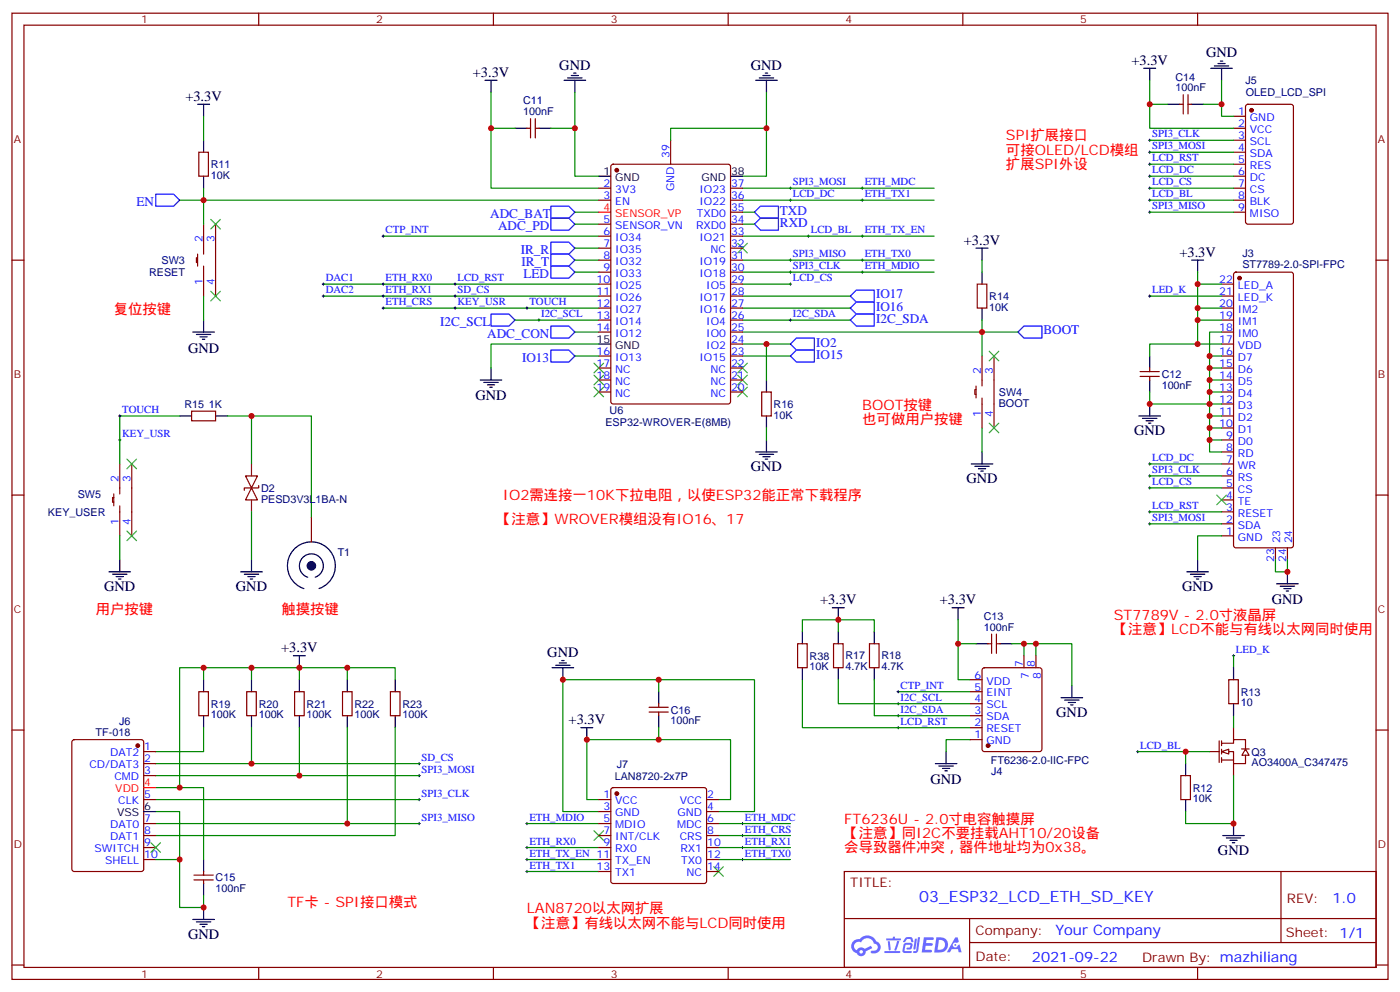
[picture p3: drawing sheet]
<svg xmlns="http://www.w3.org/2000/svg" width="412mm" height="292mm" viewBox="0 0 412 292" stroke-linecap="round" stroke-linejoin="round" font-family="sans-serif">
<g fill="none" stroke="#870000" stroke-width=".35">
<path d="M3.5 3.9h405.4v284.3h-405.4zM7.1 7.4h398.2v277.3h-398.2zM76.2 3.9v3.5M145.3 3.9v3.5M214.5 3.9v3.5M283.6 3.9v3.5M352.8 3.9v3.5M3.5 76.6h3.6M405.3 76.6h3.6M3.5 145.7h3.6M405.3 145.7h3.6M3.5 214.8h3.6"/>
<path d="M405.3 214.8h3.6M248.7 256.5h156.6v28.2h-156.6zM377.3 256.5v20.9M248.7 270.3h156.5M285.6 277.4h119.6M285.6 270.3v14.1M3.5 284h3.6M76.2 284.7v3.5M145.3 284.7v3.5M214.5 284.7v3.5M283.6 284.7v3.5M352.8 284.7v3.5"/>
<path d="M405.3 284h3.6"/>
</g>
<g fill="#5487ff">
<path d="M272.1 275.8h2.6l.3 .2-.1 .6h-2l-.1 .9h1.6l.4 .4-.4 .4h-1.7l-.2 1.2 1.8 .1 .3 .3-.2 .3-2.9 .1z"/>
<path d="M281.4 275.9h.7l.4 1.3-.7 .3a.74 .74 0 0 0-1.1 .3 .74 .74 0 0 0 .5 1 .74 .74 0 0 0 .9-.6l.5-.3 .7 2.3h-.9l-.2-.9h-1.9l-.5 .9h-.9z"/>
<path d="M269.5 276.2h.6l-.4 3a.31 .31 0 0 1-.3 .2 .31 .31 0 0 1-.3-.3z"/>
<path d="M270.4 275.8h.6l-.5 3.9a.89 .89 0 0 1-.7 .7 .89 .89 0 0 1-.9-.3l1-.4z"/>
<path d="M266.8 275.9l.6-.2 1.2 .2 .5 1.2-.6 .2-.4-1-1 .2a.95 .95 0 0 1-1 .8l-.1-.2z"/>
<path d="M266.4 277.6l1.8-.2a1.04 1.04 0 0 1 .6 1.1 1.04 1.04 0 0 1-.8 .9h-.7a.29 .29 0 0 1-.3-.3 .29 .29 0 0 1 .3-.2l.7-.1 .2-.8-1.4 .1-.4 1.7 1.9 .1a.29 .29 0 0 1 .3 .3 .29 .29 0 0 1-.3 .3l-2-.1-.4-.2 .2-2.1z"/>
<path d="M260.5 279.9h4.4a.3 .3 0 0 1 .3 .3 .3 .3 0 0 1-.3 .3h-4.3z"/>
<path d="M264.3 276.9h.6l-.5 1.7a1.02 1.02 0 0 1-.7 1.2l-.2-.3z"/>
<path d="M261.5 277h.6l.3 2.4-.3 .3-.3-.2z"/>
<path d="M261.1 276.2h1.9l.2-.6h.5l-.1 .6h1.5a.29 .29 0 0 1 .3 .3 .29 .29 0 0 1-.3 .2h-3.9z"/>
<path d="M275.8 275.8l-.6 4.5h1.4a2.27 2.27 0 0 0 2.7-2.3 2.27 2.27 0 0 0-2.7-2.2zM276.6 276.6a1.5 1.5 0 0 1 1.8 1.5 1.5 1.5 0 0 1-1.9 1.4h-.3z"/>
<path d="M251.4 277a2.09 2.09 0 0 0 1 3.5 1.37 1.37 0 0 0 1.5 .9 1.37 1.37 0 0 0 1.1-1.4l2-1-.5-.7-1.8 .9a1.4 1.4 0 0 0-2.3 .5 1.32 1.32 0 0 1-.6-1.9 1.32 1.32 0 0 1 1.9-.5 2.02 2.02 0 0 1 2-1.2 2.02 2.02 0 0 1 1.8 1.6 1.09 1.09 0 0 1 1.1 1.4 1.09 1.09 0 0 1-1.6 .7 .41 .41 0 0 0-.5 .3 .41 .41 0 0 0 .4 .5 1.89 1.89 0 0 0 2.4-1.2 1.89 1.89 0 0 0-1.2-2.4 2.98 2.98 0 0 0-5-.7l-1 .2zM253.2 280.1a.52 .52 0 0 1 1 0 .52 .52 0 0 1-1 0z"/>
<circle cx="281.4" cy="278.1" r=".28"/>
</g>
<path d="M175 113.9l2.8 2.9M175 110.4l2.8 2.8M175 106.9l2.8 2.8M177.8 113.9l-2.8 2.9M177.8 110.4l-2.8 2.8M177.8 106.9l-2.8 2.8M217.3 113.9l2.8 2.9M217.3 110.4l2.8 2.8M217.3 106.9l2.8 2.8M220.1 113.9l-2.8 2.9M220.1 110.4l-2.8 2.8M220.1 106.9l-2.8 2.8" fill="none" stroke="#3c3" stroke-width=".35"/>
<g fill="none" stroke="#870000" stroke-width=".35">
<path d="M155.2 37.7h1.1M156.3 34.9v5.7M157.7 34.9v5.7M157.7 37.7h1M58.6 44.8h2.8v7.1h-2.8zM58.2 75.8h-.3v1.5h.3M58.2 74.8v3.5M60 66v8.8M60 78.3v8.8M63.5 66v21.1M359.8 83.6h3.6M359.8 87.1h3.6"/>
<path d="M359.8 90.7h3.6M359.8 94.2h3.6M359.8 97.7h3.6M363.6 80.3l.5-.2h16.2l.6 .4 .1 80-.2 .5-.5 .2h-16.2l-.5-.2-.2-.5v-79.7zM359.8 101.2h3.6M359.8 104.8h3.6M359.8 108.3h3.6M359.8 111.8h3.6M359.8 115.4h3.6M359.8 118.9h3.6M359.8 122.4h3.6M359.8 125.9h3.6"/>
<path d="M359.8 129.5h3.6M359.8 133h3.6M359.8 136.5h3.6M359.8 140.1h3.6M359.8 143.6h3.6M359.8 147.1h3.6M359.8 150.6h3.6M359.8 154.2h3.6M359.8 157.7h3.6M375.7 161.2v3.5M379.2 161.2v3.5M359.1 218v6.4"/>
<path d="M359.8 218.7h3.6v-1h3.5v2.8M359.8 218v1.4M363.4 214.1v3.6M356.3 221.2h2.8M359.8 221.2h3.6v3.5h3.5v-2.5M359.8 220.5v1.4M359.8 223v1.4M359.8 223.7h3.6M363.4 224.7v3.5M365.7 220.4h2.3M366.9 220.5l1 1.7h-2.1z"/>
</g>
<g fill="none" stroke="#000" stroke-width=".35">
<path d="M142.9 23.6h3.5M144.6 23.6v3.6M151.7 37.7h3.5M158.7 37.7h3.6M166.2 23.6h6.3M167.2 22.9h4.2M168.3 22.2h2.1M169 21.5h.7M169.3 23.6v3.6M222.6 23.6h6.4M223.7 22.9h4.2M224.7 22.2h2.1"/>
<path d="M225.4 21.5h.7M225.8 23.6v3.6M60 41.3v3.5M60 51.9v3.5M56.8 97.7h6.3M57.9 98.4h4.2M58.9 99.1h2.1M59.6 99.8h.7M60 94.2v3.5M141.5 111.8h6.3M142.5 112.5h4.3M143.6 113.2h2.1"/>
<path d="M144.3 113.9h.7M144.6 108.3v3.5"/>
</g>
<path d="M144.6 27.2v28.2h31.8M144.6 37.7h7.1M162.3 37.7h7M169.3 27.2v24.7h7.1M225.8 27.2v24.7h-7.1M52.9 58.9h7.1v7.1M60 55.4v3.5h116.4M169.3 62.4h7.1M169.3 66h7.1M95.2 83.6h81.2M95.2 87.1h81.2M112.9 90.7h63.5" fill="none" stroke="#008700" stroke-width=".35"/>
<path d="M45.9 57.2h5.3l1.7 1.7-1.7 1.8h-5.3zM162.3 60.7h5.3l1.7 1.7-1.7 1.8h-5.3zM162.3 64.2h5.3l1.7 1.8-1.7 1.7h-5.3zM162.3 71.3h5.3l1.7 1.7-1.7 1.8h-5.3zM162.3 74.8h5.3l1.7 1.8-1.7 1.7h-5.3zM162.3 78.3h5.3l1.7 1.8-1.7 1.7h-5.3zM162.3 96h5.3l1.7 1.7-1.7 1.8h-5.3zM250.5 87.1l1.7-1.7h5.3v3.5h-5.3zM250.5 90.7l1.7-1.8h5.3v3.5h-5.3z" fill="none" stroke="#00f" stroke-width=".35"/>
<g fill="none" stroke="#000" stroke-width=".29">
<path d="M232.5 58.9h.7M232.8 58.6v.7M253.6 55.4h.8M253.6 58.9h.8M254 55v.7M254 58.6v.7M237.8 69.5h.7M238.1 69.1v.7M253.6 69.5h.8M253.6 76.6h.8M254 69.1v.7M254 76.2v.7"/>
<path d="M254 79.7v.7M112.5 83.6h.7M112.5 87.1h.7M112.5 90.7h.7M112.9 83.3v.7M112.9 86.8v.7M112.9 90.3v.7M133.7 83.6h.7M133.7 87.1h.7M133.7 90.7h.7M134.1 83.3v.7M134.1 86.8v.7"/>
<path d="M134.1 90.3v.7M232.5 83.6h.7M232.8 83.3v.7M253.6 80.1h.8M34.9 129.5h.7M35.3 129.1v.7M338.3 136.5h.7M338.7 136.2v.7M338.3 143.6h.7M338.3 150.6h.7M338.7 143.2v.7M338.7 150.3v.7"/>
<path d="M123.1 224.7h.7M123.5 224.4v.7M334.8 221.2h.7M335.1 220.8v.7M154.9 242.4h.7M154.9 252.9h.7M154.9 256.5h.7M154.9 249.4h.7M155.2 242v.7M155.2 249.1v.7M155.2 252.6v.7M155.2 256.1v.7"/>
<path d="M218.4 242.4h.7M218.4 252.9h.7M218.4 245.9h.7M218.4 249.4h.7M218.7 242v.7M218.7 245.5v.7M218.7 249.1v.7M218.7 252.6v.7"/>
</g>
<circle cx="365.1" cy="81.8" r=".53" fill="#870000" stroke="#870000" stroke-width=".35"/>
<path d="M359.8 221.2l2.1-.7v1.4z" fill="#fff" stroke="#870000" stroke-width=".35"/>
<g fill="none" stroke="#000" stroke-width=".35">
<path d="M357.7 19.4h4.2M358.8 18.7h2.1M359.5 18h.7M58.2 30.7h3.5M60 30.7v3.5M336.9 20.1h3.5M338.7 20.1v3.5M344 30.7h3.5M351 30.7h3.5M356.7 20.1h6.3M359.8 20.1v3.5M176.4 51.9h3.5"/>
<path d="M215.2 51.9h3.5M287.5 73h3.5M289.3 73v3.6M351 76.6h3.5M352.8 76.6v3.5M289.3 80.1v3.5M289.3 90.7v3.5M176.4 101.2h3.5M225.8 111.8v3.6M338.7 104.8v3.5M338.7 111.8v3.6M338.7 118.9v3.5"/>
<path d="M52.9 122.4h3.5M63.5 122.4h3.5M222.6 133h6.4M223.7 133.7h4.2M224.7 134.4h2.1M225.4 135.1h.7M225.8 122.4v3.5M225.8 129.5v3.5M286.1 136.5h6.4M287.2 137.2h4.2M288.2 137.9h2.1M288.9 138.6h.7"/>
<path d="M289.3 133v3.5M335.5 122.4h6.3M336.5 123.1h4.3M337.6 123.8h2.1M338.3 124.5h.7M32.1 168.3h6.4M33.2 169h4.2M34.2 169.7h2.1M34.9 170.4h.7M35.3 164.7v3.6M70.9 168.3h6.4M72 169h4.2"/>
<path d="M73 169.7h2.1M73.7 170.4h.7M74.1 164.7v3.6M92.8 169.9a3.5 3.5 0 0 0 1.8-5.5 3.5 3.5 0 0 0-5.7 .1 3.5 3.5 0 0 0 1.7 5.4M94 173.2a7.1 7.1 0 0 0 3.4-10.9 7.1 7.1 0 0 0-11.4 .1 7.1 7.1 0 0 0 3.5 10.8M245.2 178.9h3.5M246.9 178.9v3.5M280.5 178.9h3.5M282.2 178.9v3.5M349.6 168.3h6.4M350.7 169h4.2M351.7 169.7h2.1"/>
<path d="M352.4 170.4h.7M352.8 164.7v3.6M376.1 171.8h6.3M377.1 172.5h4.3M378.2 173.2h2.1M378.9 173.9h.7M379.2 168.3v3.5M86.4 193h3.6M88.2 193v3.5M162.6 196.5h6.4M163.7 195.8h4.2M164.7 195.1h2.2"/>
<path d="M165.5 194.4h.7M165.8 196.5v3.5M236.4 185.9v3.5M236.4 196.5v3.5M246.9 185.9v3.5M246.9 196.5v3.5M257.5 185.9v3.5M257.5 196.5v3.5M287.5 189.4h3.5M294.6 189.4h3.5M363.4 196.5v3.5M60 200v3.6"/>
<path d="M60 210.6v3.5M74.1 200v3.6M74.1 210.6v3.5M88.2 200v3.6M88.2 210.6v3.5M102.3 200v3.6M102.3 210.6v3.5M116.4 200v3.6M116.4 210.6v3.5M171.1 214.1h3.5M172.9 214.1v3.6M194 203.6v3.5"/>
<path d="M194 210.6v3.5M312.6 205.3h6.3M313.6 206h4.3M314.7 206.7h2.1M315.4 207.4h.7M315.7 201.8v3.5M363.4 207.1v3.5M42.3 238.8h3.6M275.5 224.7h6.4M276.6 225.4h4.2M277.6 226.1h2.2M278.3 226.8h.7"/>
<path d="M278.7 221.2v3.5M349.2 224.7v3.5M349.2 235.3v3.5M60 252.9v3.6M60 260v3.5M360.2 245.9h6.3M361.2 246.6h4.3M362.3 247.3h2.1M363 248h.7M363.4 242.4v3.5M56.8 270.6h6.3M57.9 271.3h4.2"/>
<path d="M58.9 272h2.1M59.6 272.7h.7M60 267.1v3.5"/>
</g>
<g fill="none" stroke="#870000" stroke-width=".35">
<path d="M347.5 30.7h1M348.5 27.9v5.6M350 27.9v5.6M350 30.7h1M363.4 34.2h3.5M363.4 37.7h3.5M367.1 30.9l.5-.2h12.7l.6 .4 .1 34.2-.5 .6-12.9 .1-.7-.5v-34.1zM176.4 55.4h3.5M176.4 58.9h3.5M180.2 48.5l.4-.2h33.9l.6 .5 .1 69.4-.5 .6-34.1 .1-.6-.5-.1-69.4zM197.6 41.3v7M215.2 55.4h3.5"/>
<path d="M215.2 58.9h3.5M363.4 41.3h3.5M363.4 44.8h3.5M363.4 48.3h3.5M363.4 51.9h3.5M363.4 55.4h3.5M363.4 58.9h3.5M176.4 66h3.5M176.4 69.5h3.5M176.4 73h3.5M176.4 76.6h3.5M215.2 62.4h3.5"/>
<path d="M215.2 66h3.5M215.2 69.5h3.5M215.2 73h3.5M215.2 76.6h3.5M363.4 62.4h3.5M176.4 80.1h3.5M176.4 83.6h3.5M176.4 87.1h3.5M176.4 90.7h3.5M176.4 94.2h3.5M176.4 97.7h3.5M215.2 80.1h3.5"/>
<path d="M215.2 83.6h3.5M215.2 87.1h3.5M215.2 90.7h3.5M215.2 94.2h3.5M215.2 97.7h3.5M287.9 83.6h2.8v7.1h-2.8zM176.4 104.8h3.5M176.4 108.3h3.5M176.4 111.8h3.5M176.4 115.4h3.5M215.2 101.2h3.5M215.2 104.8h3.5"/>
<path d="M215.2 108.3h3.5M215.2 111.8h3.5M215.2 115.4h3.5M224.4 115.4h2.8v7h-2.8zM287.5 114.7h-.3v1.4h.3M287.5 113.6v3.5M289.3 104.8v8.8M289.3 117.1v8.8M292.8 104.8v21.1M335.8 110.8h5.7M335.8 109.4h5.7M338.7 108.3v1.1"/>
<path d="M338.7 110.8v1M35.3 136.5v8.8M38.8 136.5v21.2M56.4 121h7.1v2.8h-7.1zM33.5 146.4h-.3v1.4h.3M33.5 145.3v3.6M35.3 148.9v8.8M72.3 140.1h3.5l-1.7 3.5zM74.1 143.6l1.7 3.5h-3.5zM76.2 142.9v.7h-4.2v.7M91.7 152.4v7.1M234.9 189.4h2.9v7.1h-2.9z"/>
<path d="M245.5 189.4h2.9v7.1h-2.9zM256.1 189.4h2.8v7.1h-2.8zM289.5 196.7l.5-.2h16.2l.5 .2 .2 .5v23.3l-.2 .5-.5 .2h-16.2l-.5-.2-.2-.5v-23.3zM291 189.4h1.1M292.1 186.6v5.7M293.5 186.6v5.7M293.5 189.4h1.1M301.6 193v3.5M305.2 193v3.5M21.4 217.9l.5-.2h19.7l.7 .4v37.7l-.4 .6-20 .1-.7-.5v-37.6zM58.6 203.6h2.8v7h-2.8zM72.7 203.6h2.8v7h-2.8z"/>
<path d="M86.8 203.6h2.8v7h-2.8zM100.9 203.6h2.8v7h-2.8zM115 203.6h2.8v7h-2.8zM191.2 209.5h5.6M191.2 208.1h5.6M194 207.1v1M194 209.5v1.1M285.8 217.7h3.5M285.8 214.1h3.5M285.8 210.6h3.5M285.8 207.1h3.5M285.8 203.6h3.5"/>
<path d="M285.8 200h3.5M361.9 200h2.9v7.1h-2.9zM42.3 221.2h3.6M42.3 224.7h3.6M42.3 228.2h3.6M42.3 235.3h3.6M176.4 235.3h3.5M176.4 238.8h3.5M180.2 232l.4-.2h26.8l.5 .2 .2 .5v26.8l-.2 .5-.5 .2h-26.8l-.5-.2-.2-.5v-26.8zM208.1 235.3h3.6M208.1 238.8h3.6M347.8 228.2h2.9v7.1h-2.9z"/>
<path d="M42.3 242.4h3.6M42.3 245.9h3.6M42.3 249.4h3.6M42.3 252.9h3.6M57.1 258.9h5.7M57.1 257.5h5.7M60 256.5v1M60 258.9v1.1M176.4 242.4h3.5M176.4 245.9h3.5M176.4 249.4h3.5M176.4 252.9h3.5"/>
<path d="M176.4 256.5h3.5M208.1 242.4h3.6M208.1 245.9h3.6M208.1 249.4h3.6M208.1 252.9h3.6M208.1 256.5h3.6"/>
</g>
<g fill="none" stroke="#008700" stroke-width=".35">
<path d="M60 34.2v7.1M225.8 37.7h-28.2v3.6M338.7 23.6v14.1h24.7M338.7 30.7h5.3M354.5 30.7h5.3M359.8 23.6v10.6h3.6M218.7 58.9h56.5M218.7 55.4h56.5M338.7 58.9h24.7M338.7 55.4h24.7M338.7 41.3h24.7M338.7 44.8h24.7"/>
<path d="M338.7 48.3h24.7M338.7 51.9h24.7M112.9 69.5h63.5M169.3 76.6h7.1M169.3 73h7.1M218.7 69.5h56.5M218.7 76.6h56.5M218.7 62.4h3.5M218.7 66h3.5M289.3 76.6v3.5M338.7 62.4h24.7M60 87.1v7.1"/>
<path d="M151.7 94.2h24.7M169.3 80.1h7.1M169.3 97.7h7.1M218.7 87.1h31.8M218.7 90.7h31.8M218.7 83.6h14.1M218.7 80.1h56.5M218.7 94.2h31.8M218.7 97.7h81.2M289.3 94.2v10.6M338.7 87.1h21.1M352.8 80.1v3.5h7"/>
<path d="M352.8 83.6v7.1h7M352.8 90.7v3.5h7M352.8 94.2v7h7M359.8 97.7h-3.5v7.1h3.5M169.3 104.8h7.1M176.4 101.2h-31.8v7.1M218.7 101.2h14.1M218.7 104.8h14.1M225.8 101.2v10.6M338.7 115.4v3.5h17.6v3.5h3.5M352.8 101.2h-14.1v3.6M356.3 104.8v3.5h3.5"/>
<path d="M356.3 108.3v3.5h3.5M356.3 111.8v3.6h3.5M356.3 115.4v3.5h3.5M52.9 122.4h-17.6v14.1M67 122.4h24.7v30M74.1 122.4v14.1M225.8 125.9v3.6M289.3 125.9v7.1M338.7 136.5h21.1M356.3 122.4v3.5h3.5M356.3 125.9v3.6h3.5M356.3 129.5v3.5h3.5"/>
<path d="M35.3 157.7v7M74.1 150.6v14.1M338.7 154.2h21.1M338.7 150.6h21.1M338.7 143.6h21.1M338.7 140.1h21.1M359.8 157.7h-7v7M375.7 164.7v3.6h3.5v-3.6M60 196.5h-7.1v35.3h-7M74.1 196.5h14.1v3.5M88.2 196.5h14.1v3.5M102.3 196.5h14.1v3.5"/>
<path d="M236.4 185.9v-3.5h21.1v3.5M246.9 182.4v3.5M282.2 182.4v17.6h3.6M282.2 189.4h5.3M298.1 189.4h3.5M305.2 193v-3.6h10.5v12.4M305.2 189.4h-3.6v3.6M363.4 193v3.5M60 214.1v7.1h-14.1M60 200v-3.5h14.1v3.5M74.1 214.1v10.6h-28.2M88.2 214.1v14.1h-42.3"/>
<path d="M102.3 214.1v28.3h-56.4M116.4 214.1v31.8h-70.5M194 200v3.6M194 214.1v3.6M236.4 200v14.1h49.4M246.9 200v7.1h38.9M257.5 200v10.6h28.3M264.6 203.6h21.2M285.8 217.7h-7.1v3.5M363.4 210.6v3.5M45.9 238.8h7v28.3h7.1v-3.6M45.9 235.3h77.6"/>
<path d="M52.9 231.8h7.1v21.1M74.1 224.7h49.4M88.2 228.2h35.3M176.4 235.3h-3.5v-17.6h42.3v17.6h-3.5M176.4 238.8h-10.6v-38.8h56.4v38.8h-10.5M335.1 221.2h21.2M349.2 221.2v3.5M363.4 228.2v14.2h-14.2v-3.6M45.9 252.9h7M102.3 242.4h21.2M155.2 242.4h21.2M155.2 249.4h21.2"/>
<path d="M155.2 252.9h21.2M155.2 256.5h21.2M211.7 242.4h21.1M211.7 249.4h21.1M211.7 252.9h21.1M211.7 245.9h21.1"/>
</g>
<g fill="none" stroke="#000" stroke-width=".29">
<path d="M232.5 55.4h.7M232.8 55v.7M338.3 55.4h.7M338.3 51.9h.7M338.3 41.3h.7M338.3 48.3h.7M338.3 44.8h.7M338.3 58.9h.7M338.7 40.9v.7M338.7 44.4v.8M338.7 48v.7M338.7 51.5v.7"/>
<path d="M338.7 55v.7M338.7 58.6v.7M112.5 69.5h.7M112.9 69.1v.7M232.5 76.6h.7M232.8 76.2v.7M232.8 79.7v.7M338.3 62.4h.7M338.7 62.1v.7M94.9 87.1h.7M94.9 83.6h.7M95.2 83.3v.7"/>
<path d="M95.2 86.8v.7M154.9 90.7h.7M155.2 90.3v.7M158.4 94.2h.7M158.7 93.8v.7M232.5 80.1h.7M232.5 94.2h.7M232.8 93.8v.7M338.3 87.1h.7M338.7 86.8v.7M34.9 122.4h.7M35.3 122.1v.7"/>
<path d="M338.7 139.7v.7M338.3 140.1h.7M338.3 154.2h.7M338.7 153.8v.7M363 193h.7M363.4 192.6v.7M264.2 207.1h.7M264.2 210.6h.7M264.2 214.1h.7M264.2 203.6h.7M264.6 203.2v.7M264.6 206.7v.7"/>
<path d="M264.6 210.3v.7M264.6 213.8v.7M123.1 228.2h.7M123.1 235.3h.7M123.5 227.9v.7M123.5 234.9v.8M123.1 242.4h.7M123.5 242v.7"/>
</g>
<g fill="none" stroke="#3c3" stroke-width=".35">
<path d="M62.1 64.6l2.8 2.8M64.9 64.6l-2.8 2.8M217.3 71.6l2.8 2.8M220.1 71.6l-2.8 2.8M62.1 85.7l2.8 2.8M64.9 85.7l-2.8 2.8M291.4 103.4l2.8 2.8M294.2 103.4l-2.8 2.8M37.4 135.1l2.8 2.8M40.2 135.1l-2.8 2.8M291.4 124.5l2.8 2.9M294.2 124.5l-2.8 2.9"/>
<path d="M37.4 156.3l2.8 2.8M40.2 156.3l-2.8 2.8M358.4 145.7l2.8 2.8M361.2 145.7l-2.8 2.8M44.4 248l2.9 2.8M47.3 248l-2.9 2.8M175 244.5l2.8 2.8M177.8 244.5l-2.8 2.8M210.3 255.1l2.8 2.8M213.1 255.1l-2.8 2.8"/>
</g>
<path d="M222.2 66l1.8-1.8h5.3v3.5h-5.3zM222.2 62.4l1.8-1.7h5.3v3.5h-5.3zM144.6 92.4h5.3l1.8 1.8-1.8 1.8h-5.3zM250.5 94.2l1.7-1.8h5.3v3.6h-5.3zM299.9 97.7l1.7-1.7h5.3v3.5h-5.3zM162.3 103h5.3l1.7 1.8-1.7 1.7h-5.3zM232.8 101.2l1.8-1.7h5.3v3.5h-5.3zM234.6 103h5.3v3.5h-5.3l-1.8-1.7z" fill="none" stroke="#00f" stroke-width=".35"/>
<path d="M74.1 136.5v3.6M74.1 147.1v3.5" fill="none" stroke="#8c2424" stroke-width=".35"/>
<g fill="#870000" stroke="#870000" stroke-width=".35">
<circle cx="368.7" cy="32.5" r=".53"/>
<circle cx="40.6" cy="219.4" r=".53"/>
<circle cx="181.7" cy="233.5" r=".53"/>
<circle cx="291" cy="219.4" r=".53"/>
<circle cx="181.7" cy="50.1" r=".53"/>
</g>
<circle cx="91.7" cy="166.5" r=".71" fill="none" stroke="#000" stroke-width="1.4"/>
<path d="M176.4 62.4h3.5M42.3 231.8h3.6" fill="none" stroke="#f00" stroke-width=".35"/>
<g fill="#c00">
<circle cx="144.6" cy="37.7" r=".88"/>
<circle cx="60" cy="58.9" r=".88"/>
<circle cx="169.3" cy="37.7" r=".88"/>
<circle cx="349.3" cy="221.2" r=".88"/>
<circle cx="363.4" cy="242.4" r=".88"/>
<circle cx="352.8" cy="83.6" r=".88"/>
<circle cx="352.8" cy="90.7" r=".88"/>
<circle cx="352.8" cy="94.2" r=".88"/>
<circle cx="356.3" cy="104.8" r=".88"/>
<circle cx="356.3" cy="108.3" r=".88"/>
<circle cx="356.3" cy="111.8" r=".88"/>
<circle cx="356.3" cy="115.4" r=".88"/>
<circle cx="356.3" cy="118.9" r=".88"/>
<circle cx="356.3" cy="122.4" r=".88"/>
<circle cx="356.3" cy="125.9" r=".88"/>
<circle cx="352.8" cy="101.2" r=".88"/>
<circle cx="338.7" cy="118.9" r=".88"/>
<circle cx="356.3" cy="129.5" r=".88"/>
<circle cx="289.3" cy="97.7" r=".88"/>
<circle cx="74.1" cy="122.4" r=".88"/>
<circle cx="225.8" cy="101.2" r=".88"/>
<circle cx="305.2" cy="189.4" r=".88"/>
<circle cx="282.2" cy="189.4" r=".88"/>
<circle cx="301.6" cy="189.4" r=".88"/>
<circle cx="338.7" cy="30.7" r=".88"/>
<circle cx="359.8" cy="30.7" r=".88"/>
<circle cx="74.1" cy="196.5" r=".88"/>
<circle cx="88.2" cy="196.5" r=".88"/>
<circle cx="102.3" cy="196.5" r=".88"/>
<circle cx="60" cy="196.5" r=".88"/>
<circle cx="52.9" cy="231.8" r=".88"/>
<circle cx="60" cy="267.1" r=".88"/>
<circle cx="88.2" cy="228.2" r=".88"/>
<circle cx="102.3" cy="242.4" r=".88"/>
<circle cx="74.1" cy="224.7" r=".88"/>
<circle cx="172.9" cy="217.7" r=".88"/>
<circle cx="194" cy="200" r=".88"/>
<circle cx="194" cy="217.7" r=".88"/>
<circle cx="165.8" cy="200" r=".88"/>
<circle cx="379.2" cy="168.3" r=".88"/>
<circle cx="52.9" cy="252.9" r=".88"/>
<circle cx="246.9" cy="182.4" r=".88"/>
<circle cx="225.8" cy="37.7" r=".88"/>
</g>
<text font-size="4.6" fill="#00f" x="270.8" y="265.5">03_ESP32_LCD_ETH_SD_KEY</text>
<g font-size="4.2">
<text x="355.3" y="16.9">GND</text>
<text x="139.3" y="22.6">+3.3V</text>
<text x="164.8" y="20.5">GND</text>
<text x="221.2" y="20.5">GND</text>
<text x="333.3" y="19">+3.3V</text>
<text x="54.6" y="29.7">+3.3V</text>
<text x="283.9" y="72">+3.3V</text>
<text x="347.4" y="75.5">+3.3V</text>
<text x="55.4" y="103.8">GND</text>
<text x="140.1" y="117.8">GND</text>
<text x="334.1" y="128.1">GND</text>
<text x="221.2" y="138.6">GND</text>
<text x="284.7" y="142.2">GND</text>
<text x="30.7" y="173.9">GND</text>
<text x="69.5" y="173.9">GND</text>
<text x="348.2" y="173.9">GND</text>
<text x="241.6" y="177.8">+3.3V</text>
<text x="276.9" y="177.8">+3.3V</text>
<text x="374.7" y="177.9">GND</text>
<text x="82.8" y="191.9">+3.3V</text>
<text x="161.2" y="193.3">GND</text>
<text x="167.5" y="213">+3.3V</text>
<text x="311.1" y="211">GND</text>
<text x="274.1" y="230.8">GND</text>
<text x="358.8" y="251.5">GND</text>
<text x="55.4" y="276.2">GND</text>
</g>
<g font-size="4.2" fill="#f00">
<text x="296.3" y="41.3">SPI扩展接口</text>
<text x="296.3" y="45.5">可接OLED/LCD模组</text>
<text x="296.3" y="49.7">扩展SPI外设</text>
<text x="33.5" y="92.4">复位按键</text>
<text x="254" y="120.6">BOOT按键</text>
<text x="254" y="124.9">也可做用户按键</text>
<text x="148.2" y="147.1">IO2需连接一10K下拉电阻，以使ESP32能正常下载程序</text>
<text x="146.4" y="154.2">【注意】WROVER模组没有IO16、17</text>
<text x="28.2" y="180.6">用户按键</text>
<text x="82.9" y="180.6">触摸按键</text>
<text x="328.1" y="182.4">ST7789V - 2.0寸液晶屏</text>
<text x="328.1" y="186.6">【注意】LCD不能与有线以太网同时使用</text>
<text x="248.7" y="242.4">FT6236U - 2.0寸电容触摸屏</text>
<text x="248.7" y="246.6">【注意】同I2C不要挂载AHT10/20设备</text>
<text x="248.7" y="250.8">会导致器件冲突，器件地址均为0x38。</text>
<text x="84.7" y="267.1">TF卡 - SPI接口模式</text>
<text x="155.2" y="268.8">LAN8720以太网扩展</text>
<text x="155.2" y="273">【注意】有线以太网不能与LCD同时使用</text>
</g>
<g font-size="4.2" fill="#00f">
<text x="392.5" y="265.7">1.0</text>
<text x="310.9" y="275.3">Your Company</text>
<text x="304" y="283.1">2021-09-22</text>
</g>
<g font-size="3.9" fill="#00f">
<text x="40.2" y="60.7">EN</text>
<text x="144.4" y="64.2">ADC_BAT</text>
<text x="229.7" y="63.1">TXD</text>
<text x="146.7" y="67.7">ADC_PD</text>
<text x="229.7" y="66.7">RXD</text>
<text x="153.4" y="74.8">IR_R</text>
<text x="153.6" y="78.3">IR_T</text>
<text x="154.2" y="81.8">LED</text>
<text x="258.1" y="87.8">IO17</text>
<text x="258.1" y="91.5">IO16</text>
<text x="258.1" y="94.9">I2C_SDA</text>
<text x="129.6" y="96">I2C_SCL</text>
<text x="143.5" y="99.5">ADC_CON</text>
<text x="240.4" y="102">IO2</text>
<text x="307.3" y="98.4">BOOT</text>
<text x="153.8" y="106.5">IO13</text>
<text x="240.4" y="105.5">IO15</text>
</g>
<g font-size="3.9" fill="#800">
<text x="250.5" y="261.1">TITLE:</text>
<text x="379.1" y="265.7">REV:</text>
<text x="287.4" y="275.3">Company:</text>
<text x="378.7" y="275.9">Sheet: 1/1</text>
<text x="287.4" y="282.9">Date:</text>
<text x="336.4" y="283">Drawn By: mazhiliang</text>
</g>
<g font-size="3.2" fill="#800">
<text x="41.6" y="6.9">1</text>
<text x="110.8" y="6.9">2</text>
<text x="179.9" y="6.9">3</text>
<text x="249.1" y="6.9">4</text>
<text x="318.2" y="6.9">5</text>
<text x="4.1" y="42">A</text>
<text x="405.9" y="42">A</text>
<text x="4.1" y="111.1">B</text>
<text x="405.9" y="111.1">B</text>
<text x="4.1" y="180.3">C</text>
<text x="405.9" y="180.3">C</text>
<text x="4.1" y="249.4">D</text>
<text x="405.9" y="249.4">D</text>
<text x="41.6" y="287.7">1</text>
<text x="110.8" y="287.7">2</text>
<text x="179.9" y="287.7">3</text>
<text x="249.1" y="287.7">4</text>
<text x="318.2" y="287.7">5</text>
</g>
<g font-size="3.2" fill="#000080">
<text x="346.2" y="23.7">C14</text>
<text x="346.2" y="26.8">100nF</text>
<text x="366.9" y="24.8">J5</text>
<text x="367" y="28.3">OLED_LCD_SPI</text>
<text x="154.1" y="33.9">100nF</text>
<text x="154.1" y="30.7">C11</text>
<text x="62.1" y="52.7">10K</text>
<text x="62.1" y="49.5">R11</text>
<text x="47.6" y="77.7">SW3</text>
<text x="366" y="75.7">J3</text>
<text x="43.9" y="81.2">RESET</text>
<text x="366" y="78.8">ST7789-2.0-SPI-FPC</text>
<text x="291.4" y="88.3">R14</text>
<text x="291.4" y="91.5">10K</text>
<text x="342.2" y="111.2">C12</text>
<text x="54.3" y="120">R15</text>
<text x="61.5" y="120">1K</text>
<text x="294.2" y="119.7">BOOT</text>
<text x="294.2" y="116.5">SW4</text>
<text x="342.2" y="114.4">100nF</text>
<text x="178.4" y="125.4">ESP32-WROVER-E(8MB)</text>
<text x="179.6" y="121.8">U6</text>
<text x="227.9" y="123.2">10K</text>
<text x="227.9" y="120">R16</text>
<text x="22.9" y="146.5">SW5</text>
<text x="76.9" y="147.9">PESD3V3L1BA-N</text>
<text x="76.9" y="144.7">D2</text>
<text x="14.1" y="151.7">KEY_USER</text>
<text x="99.5" y="163.6">T1</text>
<text x="289.8" y="185.6">100nF</text>
<text x="289.8" y="182.4">C13</text>
<text x="238.5" y="197.3">10K</text>
<text x="238.5" y="194.1">R38</text>
<text x="249.1" y="197.2">4.7K</text>
<text x="249.1" y="194">R17</text>
<text x="259.6" y="197.2">4.7K</text>
<text x="259.6" y="194">R18</text>
<text x="62.1" y="208.2">R19</text>
<text x="76.2" y="208.2">R20</text>
<text x="90.3" y="208.2">R21</text>
<text x="104.4" y="208.2">R22</text>
<text x="118.5" y="208.2">R23</text>
<text x="197.6" y="210">C16</text>
<text x="365.5" y="207.9">10</text>
<text x="365.5" y="204.7">R13</text>
<text x="35.1" y="213.3">J6</text>
<text x="62.1" y="211.4">100K</text>
<text x="76.2" y="211.4">100K</text>
<text x="90.3" y="211.4">100K</text>
<text x="104.4" y="211.4">100K</text>
<text x="118.5" y="211.4">100K</text>
<text x="197.6" y="213.2">100nF</text>
<text x="28.2" y="216.5">TF-018</text>
<text x="181.7" y="225.9">J7</text>
<text x="291.9" y="224.9">FT6236-2.0-IIC-FPC</text>
<text x="368.7" y="225.5">AO3400A_C347475</text>
<text x="368.7" y="222.3">Q3</text>
<text x="181.1" y="229.4">LAN8720-2x7P</text>
<text x="291.9" y="228.1">J4</text>
<text x="351.4" y="232.9">R12</text>
<text x="351.4" y="236.1">10K</text>
<text x="63.5" y="262.6">100nF</text>
<text x="63.5" y="259.4">C15</text>
</g>
<g font-size="3.2" fill="#00f">
<text x="364.7" y="33.9">1</text>
<text x="368.2" y="35.6">GND</text>
<text x="339.4" y="40.4">SPI3_CLK</text>
<text x="364.7" y="37.4">2</text>
<text x="364.7" y="40.9">3</text>
<text x="368.2" y="39.2">VCC</text>
<text x="197.2" y="46.6" transform="rotate(-90 197.2 46.6)">39</text>
<text x="339.4" y="47.4">LCD_RST</text>
<text x="339.4" y="43.9">SPI3_MOSI</text>
<text x="364.7" y="44.4">4</text>
<text x="364.7" y="48">5</text>
<text x="368.2" y="42.7">SCL</text>
<text x="368.2" y="46.2">SDA</text>
<text x="339.4" y="51">LCD_DC</text>
<text x="364.7" y="51.5">6</text>
<text x="368.2" y="49.7">RES</text>
<text x="368.2" y="53.3">DC</text>
<text x="177.7" y="58.6">3</text>
<text x="177.7" y="55">2</text>
<text x="181.2" y="56.8">3V3</text>
<text x="198.6" y="56.3" transform="rotate(-90 198.6 56.3)">GND</text>
<text x="206" y="56.8">IO23</text>
<text x="215.4" y="55">37</text>
<text x="215.4" y="58.6">36</text>
<text x="233.5" y="58">LCD_DC</text>
<text x="233.5" y="54.5">SPI3_MOSI</text>
<text x="254.7" y="54.5">ETH_MDC</text>
<text x="254.7" y="58">ETH_TX1</text>
<text x="339.4" y="54.5">LCD_CS</text>
<text x="339.4" y="58">LCD_BL</text>
<text x="364.7" y="55">7</text>
<text x="364.7" y="58.6">8</text>
<text x="368.2" y="56.8">CS</text>
<text x="177.7" y="65.6">5</text>
<text x="181.2" y="60.3">EN</text>
<text x="205.3" y="63.9">TXD0</text>
<text x="206" y="60.3">IO22</text>
<text x="215.4" y="62.1">35</text>
<text x="215.4" y="65.6">34</text>
<text x="339.4" y="61.6">SPI3_MISO</text>
<text x="364.7" y="62.1">9</text>
<text x="368.2" y="60.3">BLK</text>
<text x="368.2" y="63.9">MISO</text>
<text x="59.6" y="71.3" transform="rotate(-90 59.6 71.3)">2</text>
<text x="63.1" y="71.3" transform="rotate(-90 63.1 71.3)">3</text>
<text x="113.6" y="68.6">CTP_INT</text>
<text x="177.7" y="69.1">6</text>
<text x="181.2" y="70.9">IO34</text>
<text x="181.2" y="67.4">SENSOR_VN</text>
<text x="205" y="67.4">RXD0</text>
<text x="206" y="70.9">IO21</text>
<text x="215.4" y="69.1">33</text>
<text x="238.8" y="68.6">LCD_BL</text>
<text x="254.7" y="68.6">ETH_TX_EN</text>
<text x="177.7" y="76.2">8</text>
<text x="177.7" y="72.7">7</text>
<text x="181.2" y="78">IO32</text>
<text x="181.2" y="74.4">IO35</text>
<text x="206" y="78">IO19</text>
<text x="209.3" y="74.4">NC</text>
<text x="215.4" y="72.7">32</text>
<text x="215.4" y="76.2">31</text>
<text x="233.5" y="75.7">SPI3_MISO</text>
<text x="254.7" y="75.7">ETH_TX0</text>
<text x="59.6" y="83.9" transform="rotate(-90 59.6 83.9)">1</text>
<text x="63.1" y="83.9" transform="rotate(-90 63.1 83.9)">4</text>
<text x="96" y="82.7">DAC1</text>
<text x="113.6" y="82.7">ETH_RX0</text>
<text x="134.8" y="82.7">LCD_RST</text>
<text x="175.7" y="83.3">10</text>
<text x="177.7" y="79.7">9</text>
<text x="181.2" y="81.5">IO33</text>
<text x="206" y="81.5">IO18</text>
<text x="215.4" y="79.7">30</text>
<text x="215.4" y="83.3">29</text>
<text x="233.5" y="82.7">LCD_CS</text>
<text x="233.5" y="79.2">SPI3_CLK</text>
<text x="254.7" y="79.2">ETH_MDIO</text>
<text x="359.2" y="83.3">22</text>
<text x="96" y="86.3">DAC2</text>
<text x="113.6" y="86.3">ETH_RX1</text>
<text x="113.6" y="89.8">ETH_CRS</text>
<text x="134.8" y="86.3">SD_CS</text>
<text x="134.8" y="89.8">KEY_USR</text>
<text x="155.9" y="89.8">TOUCH</text>
<text x="175.7" y="86.8">11</text>
<text x="181.2" y="88.5">IO26</text>
<text x="181.2" y="85">IO25</text>
<text x="206" y="88.5">IO17</text>
<text x="208" y="85">IO5</text>
<text x="215.4" y="86.8">28</text>
<text x="339.4" y="86.3">LED_K</text>
<text x="359.2" y="86.8">21</text>
<text x="364.7" y="85">LED_A</text>
<text x="364.7" y="88.5">LED_K</text>
<text x="159.5" y="93.3">I2C_SCL</text>
<text x="175.7" y="93.8">13</text>
<text x="175.7" y="90.3">12</text>
<text x="181.2" y="95.6">IO14</text>
<text x="181.2" y="92.1">IO27</text>
<text x="206" y="92.1">IO16</text>
<text x="208" y="95.6">IO4</text>
<text x="215.4" y="90.3">27</text>
<text x="215.4" y="93.8">26</text>
<text x="233.5" y="93.3">I2C_SDA</text>
<text x="359.2" y="90.3">20</text>
<text x="359.2" y="93.8">19</text>
<text x="364.7" y="92.1">IM2</text>
<text x="364.7" y="95.6">IM1</text>
<text x="175.7" y="97.4">14</text>
<text x="181.2" y="99.1">IO12</text>
<text x="208" y="99.1">IO0</text>
<text x="215.4" y="97.4">25</text>
<text x="215.4" y="100.9">24</text>
<text x="359.2" y="97.4">18</text>
<text x="359.2" y="100.9">17</text>
<text x="364.7" y="99.1">IM0</text>
<text x="175.7" y="107.9">17</text>
<text x="175.7" y="104.4">16</text>
<text x="181.2" y="106.2">IO13</text>
<text x="206" y="106.2">IO15</text>
<text x="208" y="102.7">IO2</text>
<text x="215.4" y="104.4">23</text>
<text x="215.4" y="107.9">22</text>
<text x="359.2" y="104.4">16</text>
<text x="359.2" y="107.9">15</text>
<text x="364.7" y="102.7">VDD</text>
<text x="364.7" y="106.2">D7</text>
<text x="175.7" y="111.5">18</text>
<text x="181.2" y="113.2">NC</text>
<text x="181.2" y="109.7">NC</text>
<text x="209.3" y="109.7">NC</text>
<text x="209.3" y="113.2">NC</text>
<text x="215.4" y="111.5">21</text>
<text x="288.9" y="110.1" transform="rotate(-90 288.9 110.1)">2</text>
<text x="292.5" y="110.1" transform="rotate(-90 292.5 110.1)">3</text>
<text x="359.2" y="111.5">14</text>
<text x="364.7" y="109.7">D6</text>
<text x="364.7" y="113.2">D5</text>
<text x="175.7" y="115">19</text>
<text x="181.2" y="116.8">NC</text>
<text x="209.3" y="116.8">NC</text>
<text x="215.4" y="115">20</text>
<text x="359.2" y="115">13</text>
<text x="359.2" y="118.5">12</text>
<text x="364.7" y="116.8">D4</text>
<text x="36" y="121.5">TOUCH</text>
<text x="288.9" y="122.7" transform="rotate(-90 288.9 122.7)">1</text>
<text x="292.5" y="122.7" transform="rotate(-90 292.5 122.7)">4</text>
<text x="359.2" y="122.1">11</text>
<text x="359.2" y="125.6">10</text>
<text x="364.7" y="120.3">D3</text>
<text x="364.7" y="123.8">D2</text>
<text x="36" y="128.6">KEY_USR</text>
<text x="361.2" y="129.1">9</text>
<text x="364.7" y="127.4">D1</text>
<text x="364.7" y="130.9">D0</text>
<text x="339.4" y="135.6">LCD_DC</text>
<text x="361.2" y="132.6">8</text>
<text x="361.2" y="136.2">7</text>
<text x="364.7" y="134.4">RD</text>
<text x="364.7" y="137.9">WR</text>
<text x="34.9" y="141.8" transform="rotate(-90 34.9 141.8)">2</text>
<text x="38.5" y="141.8" transform="rotate(-90 38.5 141.8)">3</text>
<text x="339.4" y="142.7">LCD_CS</text>
<text x="339.4" y="139.2">SPI3_CLK</text>
<text x="361.2" y="139.7">6</text>
<text x="361.2" y="143.2">5</text>
<text x="364.7" y="141.5">RS</text>
<text x="339.4" y="149.8">LCD_RST</text>
<text x="361.2" y="146.8">4</text>
<text x="364.7" y="145">CS</text>
<text x="364.7" y="148.5">TE</text>
<text x="34.9" y="154.4" transform="rotate(-90 34.9 154.4)">1</text>
<text x="38.5" y="154.4" transform="rotate(-90 38.5 154.4)">4</text>
<text x="339.4" y="153.3">SPI3_MOSI</text>
<text x="361.2" y="150.3">3</text>
<text x="361.2" y="153.8">2</text>
<text x="364.7" y="152">RESET</text>
<text x="364.7" y="155.6">SDA</text>
<text x="361.2" y="157.3">1</text>
<text x="364.7" y="159.1">GND</text>
<text x="377.1" y="159.9" transform="rotate(-90 377.1 159.9)">23</text>
<text x="380.6" y="159.9" transform="rotate(-90 380.6 159.9)">24</text>
<text x="375.4" y="165.4" transform="rotate(-90 375.4 165.4)">23</text>
<text x="378.9" y="165.4" transform="rotate(-90 378.9 165.4)">24</text>
<text x="301.3" y="196.3" transform="rotate(-90 301.3 196.3)">7</text>
<text x="304.8" y="196.3" transform="rotate(-90 304.8 196.3)">8</text>
<text x="364.1" y="192.1">LED_K</text>
<text x="265.3" y="202.7">CTP_INT</text>
<text x="287.1" y="203.2">5</text>
<text x="287.1" y="199.7">6</text>
<text x="290.6" y="201.4">VDD</text>
<text x="303" y="199.8" transform="rotate(-90 303 199.8)">7</text>
<text x="306.6" y="199.8" transform="rotate(-90 306.6 199.8)">8</text>
<text x="265.3" y="206.2">I2C_SCL</text>
<text x="265.3" y="209.7">I2C_SDA</text>
<text x="287.1" y="206.7">4</text>
<text x="290.6" y="208.5">SCL</text>
<text x="290.6" y="205">EINT</text>
<text x="265.3" y="213.3">LCD_RST</text>
<text x="287.1" y="213.8">2</text>
<text x="287.1" y="210.3">3</text>
<text x="290.6" y="215.5">RESET</text>
<text x="290.6" y="212">SDA</text>
<text x="42.5" y="220.8">1</text>
<text x="287.1" y="217.3">1</text>
<text x="290.6" y="219.1">GND</text>
<text x="335.8" y="220.3">LCD_BL</text>
<text x="26.3" y="226.1">CD/DAT3</text>
<text x="32.4" y="222.6">DAT2</text>
<text x="42.5" y="224.4">2</text>
<text x="42.5" y="227.9">3</text>
<text x="124.2" y="223.8">SD_CS</text>
<text x="124.2" y="227.4">SPI3_MOSI</text>
<text x="33.7" y="229.7">CMD</text>
<text x="34.9" y="236.7">CLK</text>
<text x="42.5" y="234.9">5</text>
<text x="124.2" y="234.4">SPI3_CLK</text>
<text x="177.7" y="234.9">1</text>
<text x="177.7" y="238.5">3</text>
<text x="181.2" y="236.7">VCC</text>
<text x="200.2" y="236.7">VCC</text>
<text x="208.3" y="238.5">4</text>
<text x="208.3" y="234.9">2</text>
<text x="32.4" y="243.8">DAT0</text>
<text x="42.5" y="242">7</text>
<text x="42.5" y="245.5">8</text>
<text x="124.2" y="241.5">SPI3_MISO</text>
<text x="155.9" y="241.5">ETH_MDIO</text>
<text x="177.7" y="242">5</text>
<text x="177.7" y="245.5">7</text>
<text x="181.2" y="240.2">GND</text>
<text x="181.2" y="243.8">MDIO</text>
<text x="199.5" y="243.8">MDC</text>
<text x="199.6" y="240.2">GND</text>
<text x="208.3" y="245.5">8</text>
<text x="208.3" y="242">6</text>
<text x="219.4" y="241.5">ETH_MDC</text>
<text x="219.4" y="245">ETH_CRS</text>
<text x="27.8" y="250.8">SWITCH</text>
<text x="32.4" y="247.3">DAT1</text>
<text x="42.5" y="249.1">9</text>
<text x="155.9" y="248.5">ETH_RX0</text>
<text x="177.7" y="249.1">9</text>
<text x="181.2" y="247.3">INT/CLK</text>
<text x="181.2" y="250.8">RX0</text>
<text x="200.2" y="247.3">CRS</text>
<text x="200.4" y="250.8">RX1</text>
<text x="208.3" y="249.1">10</text>
<text x="219.4" y="248.5">ETH_RX1</text>
<text x="30.9" y="254.4">SHELL</text>
<text x="42.5" y="252.6">10</text>
<text x="155.9" y="252.1">ETH_TX_EN 11</text>
<text x="155.9" y="255.6">ETH_TX1</text>
<text x="175.7" y="256.1">13</text>
<text x="181.2" y="254.4">TX_EN</text>
<text x="181.2" y="257.9">TX1</text>
<text x="200.7" y="254.4">TX0</text>
<text x="202.2" y="257.9">NC</text>
<text x="208.3" y="256.1">14</text>
<text x="208.3" y="252.6">12</text>
<text x="219.4" y="252.1">ETH_TX0</text>
</g>
<g font-size="3.2">
<text x="177.7" y="51.5">1</text>
<text x="181.2" y="53.3">GND</text>
<text x="206.6" y="53.3">GND</text>
<text x="215.4" y="51.5">38</text>
<text x="175.7" y="100.9">15</text>
<text x="181.2" y="102.7">GND</text>
<text x="42.5" y="238.5">6</text>
<text x="34.5" y="240.2">VSS</text>
</g>
<g font-size="3.2" fill="#f00">
<text x="177.7" y="62.1">4</text>
<text x="181.2" y="63.9">SENSOR_VP</text>
<text x="34" y="233.2">VDD</text>
<text x="42.5" y="231.4">4</text>
</g>
</svg>
